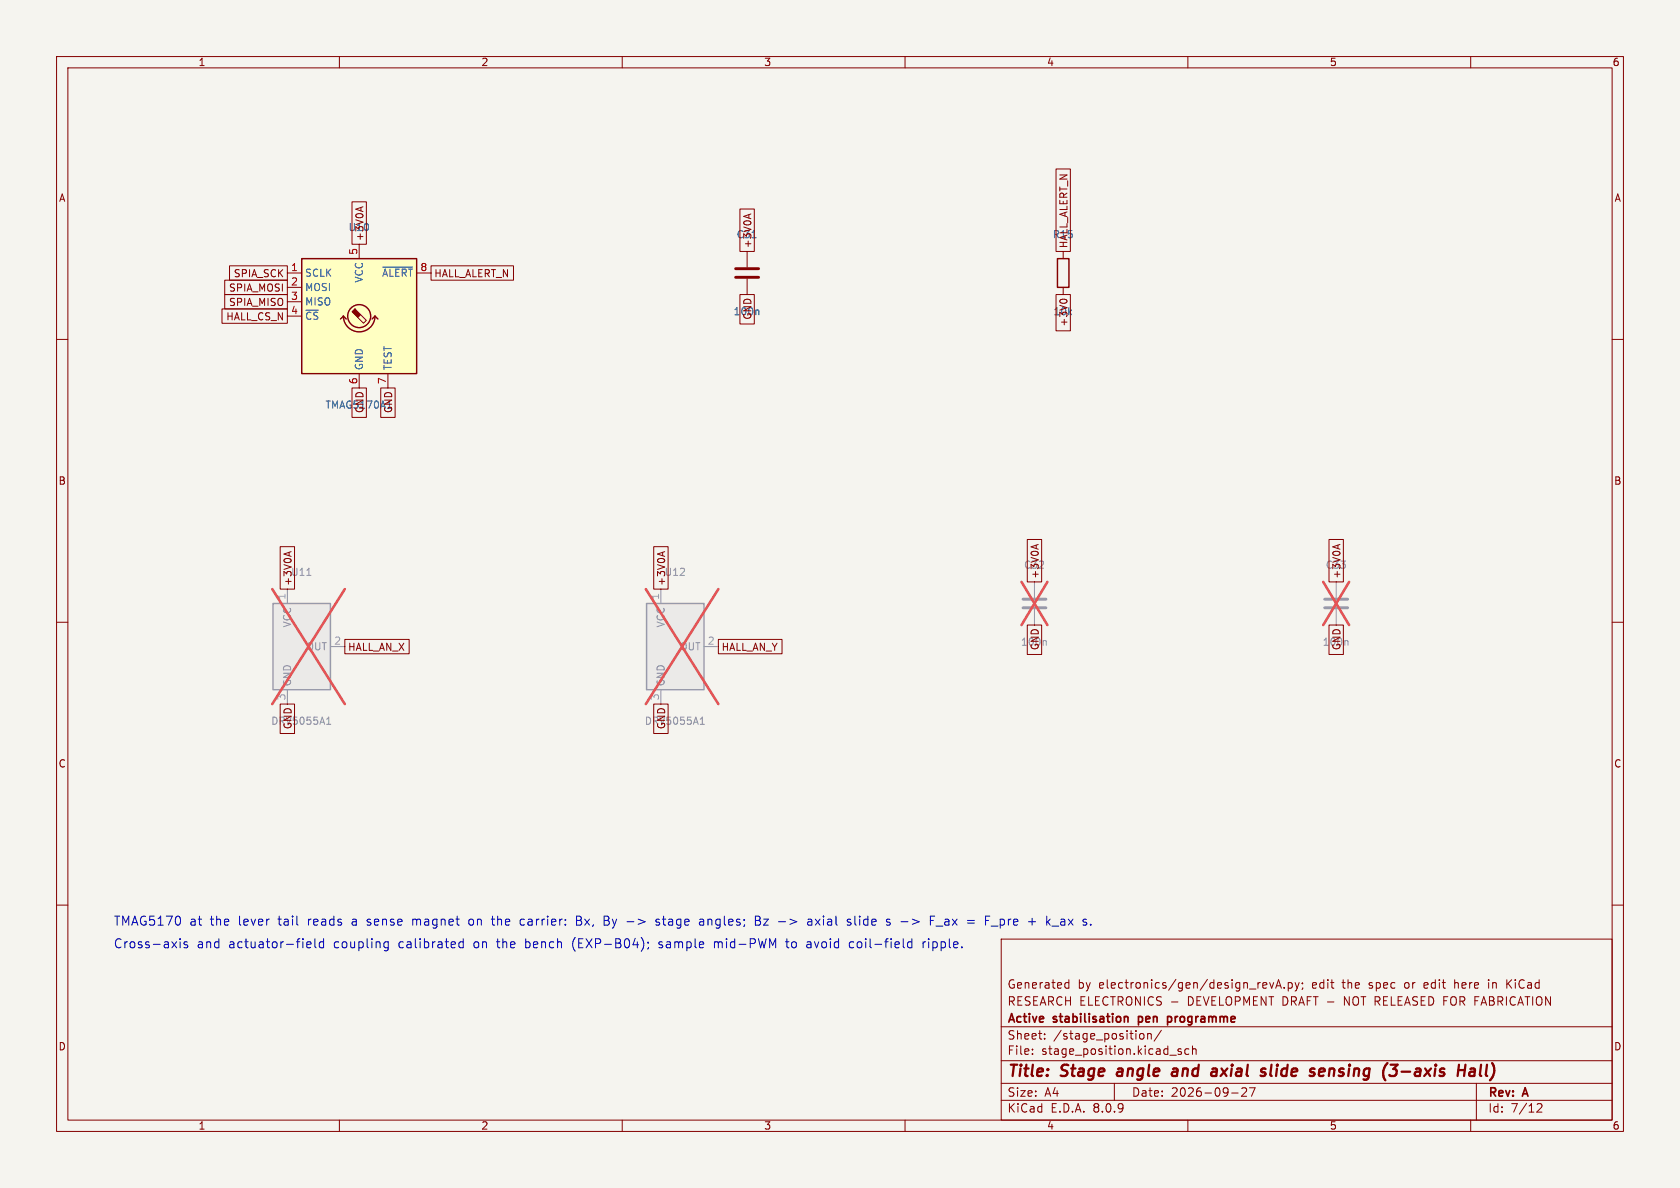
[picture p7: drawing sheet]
<svg xmlns="http://www.w3.org/2000/svg" width="297mm" height="210mm" viewBox="0 0 297 210" stroke-linecap="round" stroke-linejoin="round" font-family="sans-serif">
<path d="M0 0h297v210h-297z" fill="#f5f4ef" stroke="#f5f4ef" stroke-width=".18"/>
<g fill="none" stroke="#840000" stroke-width=".18">
<path d="M10 10h277v190h-277zM12 12h273v186h-273zM60 10v2M110 10v2M160 10v2M210 10v2M260 10v2M188 44.5v1.2M188 50.8v1.3M10 60h2M285 60h2M10 110h2"/>
<path d="M285 110h2M10 160h2M177 166h108v32h-108zM188.4 174.6h.6M188.4 173.8h.6M189 173.2v1.5M224.5 173.7l.3 1 .4-1M225.5 174.7l.5-1.5 .5 1.5M225.7 174.3h.7M227 174.6v.1M227.7 173.8l.5-.1 .3 .3v.4l-.2 .2h-.6M227.7 173.7v1.5"/>
<path d="M229 173.7l.3 1M229.3 174.7l-.1 .4-.2 .1M229.7 173.7l-.4 1M230.2 173.8v.1M230.3 174.6l-.1 .3M251.8 173.8v.8M252.5 174.1l-.8 .1M257.2 173.2v1.5M257.4 173.7l-.2 .1M263.2 173.2v.1M263.2 173.7v1M266.4 173.2v1.5"/>
<path d="M266.6 173.8l.6 .9M267.2 173.2l-.8 .9M285 160h2M60 198v2M110 198v2M160 198v2M177 194.5h108M177 191.5h108M177 187.5h108M177 181.5h108M182.5 186.3v.1M182.5 185.5v.1"/>
<path d="M184.7 183.6v.1M184.7 182.8v.1M197 191.5v3M201.6 182.8l.4-.1 .2 .3v.4l-.1 .2h-.5M202.9 182.8l.2-.1 .4 .1v.9M202.9 182.7v1M205.3 182.1l-1.3 2M208.8 185.5l-.3-.1-.3 .2 .1 .2 .5 .2v.3h-.6M210 198v2M210.2 185.5l-.5-.1-.2 .3v.4l.1 .2h.6M210.8 185.5l.2-.1 .4 .1 .1 .9M210.8 184.9v1.5"/>
<path d="M217.7 193.2h1.2M219.5 192.4l.6-.1 .2 .1 .1 .3-.9 1.1h.9M220.9 192.3h1l-.7 1.5M260 198v2M261 191.5v6.5M271.7 195.2l.6-.1 .2 .1 .1 .3-.9 1.1h.9"/>
</g>
<g fill="none" stroke="#840000" stroke-width=".4">
<path d="M197.6 189.5l-.2 .4 .3 .3M207.4 189l.2-.1 .5 .1M208.2 189.4h-.7a.4 .4 0 0 0-.3 .4 .4 .4 0 0 0 .2 .4l.7-.1M214.9 188.9l.2 .3-.1 1M215.1 189.4h-.2M217 188.9l-1.2 1.3M224.8 188.2l-.2 1.7 .2 .3M233.6 188.9l.5 .1 .1 .4-1 .1M234 190.1l-.6 .1M247.8 189.4h1.5M259.9 189l.2-.1 .6 .1-.1 1.2M260.7 189.4h-.6a.4 .4 0 0 0-.4 .4 .4 .4 0 0 0 .3 .4l.6-.1"/>
<path d="M261.8 188.2l-.2 1.7 .3 .3"/>
</g>
<path d="M199 179.7l.3 .1 .1 .1v.8M201.3 179.7v1.5M201.4 179.7l-.1 .1M206.4 179.8l.4-.1 .3 .3M206.4 179.7v1.5M201.3 180.6l.1 .1M207.1 180.4l-.3 .3-.4-.1" fill="none" stroke="#840000" stroke-width=".3"/>
<path d="M186.9 45.7h2.1v5.1h-2.1z" fill="none" stroke="#840000" stroke-width=".25"/>
<path d="M180.8 107.4h4.1M180.8 105.9h4.1" fill="none" stroke="#9c9b98" stroke-width=".51"/>
<path d="M182.9 102.9v2.8M182.9 107.7v2.8" fill="none" stroke="#9c9b98" stroke-width=".18"/>
<path d="M184.8 113.2l.2 .2v.7" fill="none" stroke="#939391" stroke-width=".18"/>
<path d="M180.6 102.9l4.6 7.6M185.2 102.9l-4.6 7.6" fill="none" stroke="#e75356" stroke-width=".46"/>
<path d="M114.3 106.7h10.2v15.2h-10.2z" fill="#ebeae8"/>
<path d="M114.3 106.7h10.2v15.2h-10.2z" fill="none" stroke="#9c9b98" stroke-width=".25"/>
<path d="M116.8 104.1v2.6M124.5 114.3h2.5M236.2 102.9v2.8M236.2 107.7v2.8M116.8 121.9v2.6" fill="none" stroke="#9c9b98" stroke-width=".18"/>
<path d="M238.1 113.2l.2 .2v.7M123.8 128h.7M123.9 127.1l.3-.3v1.2" fill="none" stroke="#939391" stroke-width=".18"/>
<path d="M114.2 104.1l12.8 20.4M127 104.1l-12.8 20.4M233.9 102.9l4.6 7.6M238.5 102.9l-4.6 7.6" fill="none" stroke="#e75356" stroke-width=".46"/>
<path d="M234.2 107.4h4.1M234.2 105.9h4.1" fill="none" stroke="#9c9b98" stroke-width=".51"/>
<path d="M130 49h4.1M130 47.5h4.1" fill="none" stroke="#840000" stroke-width=".51"/>
<path d="M132.1 44.5v2.7M132.1 49.3v2.8" fill="none" stroke="#840000" stroke-width=".18"/>
<path d="M134 54.8l.2 .2v.6" fill="none" stroke="#006464" stroke-width=".18"/>
<path d="M53.3 45.7h20.4v20.3h-20.4z" fill="#ffffc2"/>
<g fill="none" stroke="#840000" stroke-width=".25">
<path d="M53.3 45.7h20.4v20.3h-20.4zM60.7 55.9a2.79 2.79 0 0 0 2.8 2.8 2.79 2.79 0 0 0 2.8-2.8M60.7 55.9l-.5 .5M60.7 55.9l.5 .5M66.3 55.9l-.5 .5M66.3 55.9l.5 .5"/>
<circle cx="63.5" cy="55.9" r="2.03"/>
</g>
<path d="M50.8 48.3h2.5M50.8 50.8h2.5M50.8 53.3h2.5M50.8 55.9h2.5M63.5 43.2v2.5M63.8 55.6l1 1-.5 .6-1.1-1.1M73.7 48.3h2.5M63.5 66v2.6M68.6 66v2.6" fill="none" stroke="#840000" stroke-width=".18"/>
<path d="M62.5 54.9l.2-.3 1.1 1-.6 .5-1-1z" fill="#840000" stroke="#840000" stroke-width=".18"/>
<path d="M67.7 47.2h5.2" fill="none" stroke="#006464" stroke-width=".18"/>
<path d="M48.3 106.7h10.1v15.2h-10.1z" fill="#ebeae8"/>
<path d="M48.3 106.7h10.1v15.2h-10.1z" fill="none" stroke="#9c9b98" stroke-width=".25"/>
<path d="M50.8 104.1v2.6M58.4 114.3h2.6M50.8 121.9v2.6" fill="none" stroke="#9c9b98" stroke-width=".18"/>
<path d="M54.2 101.7h.8M57.8 128h.7M57.9 127.1l.2-.3v1.2" fill="none" stroke="#939391" stroke-width=".18"/>
<path d="M48.1 104.1l12.9 20.4M61 104.1l-12.9 20.4" fill="none" stroke="#e75356" stroke-width=".46"/>
<g fill="none" stroke="#840000" stroke-width=".18">
<path d="M62.2 35.7h2.6v7.5h-2.6zM63.8 36.7v.6M64.2 36.6l-1.3 .4M130.8 36.9h2.6v7.6h-2.6zM132.4 37.9v.7M132.8 37.8l-1.3 .4M186.7 29.9h2.5v14.6h-2.5zM39.2 54.6h11.6v2.6h-11.6zM39.7 49.5h11.1v2.6h-11.1zM39.7 52.1h11.1v2.5h-11.1zM40.6 47h10.2v2.5h-10.2zM76.2 47h14.6v2.5h-14.6z"/>
<path d="M130.8 52.1h2.6v5.2h-2.6zM186.7 52.1h2.5v6.4h-2.5zM187.4 53.2a.79 .79 0 0 1 1.2 0M62.2 68.6h2.6v5.2h-2.6zM67.3 68.6h2.6v5.2h-2.6zM49.5 96.6h2.6v7.5h-2.6zM51.1 97.6v.6M51.5 97.5l-1.3 .4M115.6 96.6h2.5v7.5h-2.5zM117.1 97.6v.6M117.5 97.5l-1.3 .4M181.6 95.4h2.6v7.5h-2.6z"/>
<path d="M183.2 96.4v.6M183.6 96.2l-1.3 .5M234.9 95.4h2.6v7.5h-2.6zM236.5 96.4v.6M236.9 96.2l-1.3 .5M61 113h11.3v2.6h-11.3zM127 113h11.3v2.6h-11.3zM181.6 110.5h2.6v5.2h-2.6zM234.9 110.5h2.6v5.2h-2.6zM49.5 124.5h2.6v5.2h-2.6zM115.6 124.5h2.5v5.2h-2.5z"/>
</g>
<g fill="none" stroke="#0000c2" stroke-width=".18">
<path d="M30.4 166.5l.8 1M31.2 166.5l-.8 1M31.8 165.9v.2M31.8 166.5v1M33.1 166.6l-.4-.1-.2 .2 .1 .2 .5 .2v.4h-.6M54.2 167l.8-.1-.1-.3-.4-.1-.3 .2 .1 .8h.6M55.7 165.9v1.4l.2 .2M57.2 166.6l-.5-.1-.3 .3v.4l.2 .3h.6M57.2 165.9v1.6M68 167.5h.6M68 166.6h.6M68.6 166.5v1.3l-.3 .3-.4-.1"/>
<path d="M81.9 166.6l-.5-.1-.3 .3v.4l.2 .3h.6M81.9 165.9v1.6M83 162.6l-.1 .2v.4l.1 .3M86.8 162.5h.7M87.1 161.9v1.4l.2 .2M92.6 162.5h-.3l-.4 .3 .1 .6 .6 .1M101.9 162.7h.6M102.5 162.7l.2 .1M102.6 162l-.7-.1v1.6h.6M102.6 162.6l-.1 .1M106.8 161.9h.5l.3 .2M106.8 162.7h.5"/>
<path d="M107.3 162.7l.3 .1M107.6 163.5h-.8M107.6 162.6l-.3 .1M110.8 162.9h1.3M113.7 166.2l.1 .6-.1 .9M114.6 166.6v.1M114.7 167.5l-.2 .3M116.5 167.5h.1M116.6 162.6l-.4-.1-.3 .2 .1 .2 .6 .2v.4h-.7M116.7 166.5l-.2 .2 .2 .3M123.7 162.6h.6l.1 .9M123.7 163.5h.7"/>
<path d="M124.4 162.9l-.7 .1M126.3 166.5v1M126.8 166.5l-.5 .1M133.5 161.9h.6l.2 .2 .1 .3-.3 .3a.43 .43 0 0 1 .4 .4 .43 .43 0 0 1-.3 .4h-.7zM133.5 162.7h.6M137.7 162.9h1.2M138.9 166.5h.6M139.1 165.9v1.4l.1 .2h.3M142.7 167.5h.5M142.7 166.6h.6M142.8 162.6h.7v.9M143.2 166.9l-.5 .1"/>
<path d="M143.5 162.9h-.5a.31 .31 0 0 0-.2 .3 .31 .31 0 0 0 .2 .3h.5M144.1 162.5l.9 1M145 162.5l-.9 1M150 162.5l.4 .1M150 163l.4 .1 .1 .2-.3 .2h-.3M150.9 166.6l-.4-.1-.3 .3v.4l.1 .3h.6M151.1 161.9v1.4l.3 .2M157.3 163.1v.4M161.2 166.6l-.5-.1-.3 .3v.4l.2 .3h.6M161.2 165.9v1.6M163.2 166.5v1M163.6 166.5l-.3 .1-.1 .2"/>
<path d="M164.5 161.9h.7M164.5 162.7h.5M165.5 163.7h1.2M175 161.9h-.8v1.6M175.2 163.7h1.2M186 163.7h1.2M187.7 162.5l-.1 .1M187.7 162.9a.31 .31 0 0 0-.2 .3 .31 .31 0 0 0 .2 .3"/>
</g>
<g font-size="2.8" fill="#840000">
<text x="178" y="190.9">Title:</text>
<text x="187.7" y="190.9">Stage</text>
<text x="198.4" y="190.9">angle</text>
<text x="208.9" y="190.9">and</text>
<text x="216.6" y="190.9">axial</text>
<text x="226.2" y="190.9">slide</text>
<text x="235.7" y="190.9">sensing</text>
<text x="249.3" y="190.9">(3-axis</text>
<text x="263.4" y="190.9">Hall)</text>
</g>
<g font-size="2.2" fill="#0000c2">
<text x="20" y="167.8">Cross-axis</text>
<text x="20" y="163.8">TMAG5170</text>
<text x="33.5" y="163.8">at</text>
<text x="34.8" y="167.8">and</text>
<text x="37.2" y="163.8">the</text>
<text x="40.5" y="167.8">actuator-field</text>
<text x="42.3" y="163.8">lever</text>
<text x="49.4" y="163.8">tail</text>
<text x="54.7" y="163.8">reads</text>
<text x="59.1" y="167.8">coupling</text>
<text x="62.7" y="163.8">a</text>
<text x="65.5" y="163.8">sense</text>
<text x="70.7" y="167.8">calibrated</text>
<text x="73.6" y="163.8">magnet</text>
<text x="83.7" y="163.8">on</text>
<text x="84.1" y="167.8">on</text>
<text x="88" y="163.8">the</text>
<text x="88.3" y="167.8">the</text>
<text x="93.1" y="163.8">carrier:</text>
<text x="93.4" y="167.8">bench</text>
<text x="101.9" y="167.8">(EXP-B04);</text>
<text x="103.1" y="163.8">Bx,</text>
<text x="108.1" y="163.8">By</text>
<text x="112.3" y="163.8">-&gt;</text>
<text x="117.3" y="167.8">sample</text>
<text x="117.6" y="163.8">stage</text>
<text x="125.4" y="163.8">angles;</text>
<text x="127.2" y="167.8">mid-PWM</text>
<text x="135.4" y="163.8">Bz</text>
<text x="139.6" y="163.8">-&gt;</text>
<text x="140.1" y="167.8">to</text>
<text x="143.9" y="167.8">avoid</text>
<text x="145" y="163.8">axial</text>
<text x="151.5" y="167.8">coil-field</text>
<text x="152.1" y="163.8">slide</text>
<text x="159.2" y="163.8">s -&gt;</text>
<text x="164.6" y="167.8">ripple.</text>
<text x="167.2" y="163.8">F_ax</text>
<text x="173.8" y="163.8">=</text>
<text x="177.2" y="163.8">F_pre</text>
<text x="184.9" y="163.8">+</text>
<text x="188.3" y="163.8">k_ax</text>
</g>
<g font-size="2.1" fill="#840000">
<text x="178" y="178">RESEARCH ELECTRONICS -</text>
<text x="178" y="175">Generated</text>
<text x="190.5" y="175">by</text>
<text x="194.3" y="175">electronics/gen/design_revA.py;</text>
<text x="210.1" y="178">DEVELOPMENT DRAFT -</text>
<text x="232.1" y="175">edit</text>
<text x="237.6" y="175">the</text>
<text x="238.2" y="178">NOT RELEASED FOR FABRICATION</text>
<text x="242.4" y="175">spec</text>
<text x="248.9" y="175">or</text>
<text x="252.5" y="175">edit</text>
<text x="258" y="175">here</text>
<text x="264.1" y="175">in</text>
<text x="267.5" y="175">KiCad</text>
<text x="178" y="184">Sheet:</text>
<text x="178" y="181.2">Active</text>
<text x="186.2" y="184">/stage_position/</text>
<text x="186.3" y="181.2">stabilisation</text>
<text x="201.9" y="181.2">pen</text>
<text x="207.7" y="181.2">programme</text>
<text x="178" y="186.7">File:</text>
<text x="184.1" y="186.7">stage_position.kicad_sch</text>
<text x="178" y="196.9">KiCad</text>
<text x="178" y="194.1">Size:</text>
<text x="184.7" y="194.1">A4</text>
<text x="185.7" y="196.9">E.D.A.</text>
<text x="193.3" y="196.9">8.0.9</text>
<text x="200" y="194.1">Date:</text>
<text x="207" y="194.1">2026-09-27</text>
<text x="263" y="194.3">Rev:</text>
<text x="263" y="196.9">Id:</text>
<text x="267.1" y="196.9">7/12</text>
<text x="269.4" y="194.3">A</text>
</g>
<g font-size="1.8" fill="#840000">
<text x="35" y="11.9">1</text>
<text x="85" y="11.9">2</text>
<text x="135" y="11.9">3</text>
<text x="185" y="11.9">4</text>
<text x="235" y="11.9">5</text>
<text x="285" y="11.9">6</text>
<text x="10.3" y="35.9">A</text>
<text x="285.3" y="35.9">A</text>
<text x="61.5" y="41">U10</text>
<text x="64.5" y="42.7" transform="rotate(-90 64.5 42.7)">+3V0A</text>
<text x="130.1" y="42.3">C31</text>
<text x="133" y="44" transform="rotate(-90 133 44)">+3V0A</text>
<text x="186" y="42.3">R15</text>
<text x="188.9" y="44" transform="rotate(-90 188.9 44)">HALL_ALERT_N</text>
<text x="40.4" y="51.8">SPIA_MOSI</text>
<text x="41.2" y="49.2">SPIA_SCK</text>
<text x="76.7" y="49.2">HALL_ALERT_N</text>
<text x="39.9" y="56.8">HALL_CS_N</text>
<text x="40.4" y="54.3">SPIA_MISO</text>
<text x="129.6" y="55.9">100n</text>
<text x="133" y="56.6" transform="rotate(-90 133 56.6)">GND</text>
<text x="186.1" y="55.9">10k</text>
<text x="188.9" y="57.8" transform="rotate(-90 188.9 57.8)">+3V0</text>
<text x="64.5" y="73.1" transform="rotate(-90 64.5 73.1)">GND</text>
<text x="69.5" y="73.1" transform="rotate(-90 69.5 73.1)">GND</text>
<text x="10.3" y="85.9">B</text>
<text x="285.3" y="85.9">B</text>
<text x="180.9" y="100.7">C32</text>
<text x="234.3" y="100.7">C33</text>
<text x="51.4" y="102">U11</text>
<text x="51.8" y="103.7" transform="rotate(-90 51.8 103.7)">+3V0A</text>
<text x="117.4" y="102">U12</text>
<text x="117.8" y="103.7" transform="rotate(-90 117.8 103.7)">+3V0A</text>
<text x="183.8" y="102.4" transform="rotate(-90 183.8 102.4)">+3V0A</text>
<text x="237.2" y="102.4" transform="rotate(-90 237.2 102.4)">+3V0A</text>
<text x="61.4" y="115.3">HALL_AN_X</text>
<text x="127.5" y="115.3">HALL_AN_Y</text>
<text x="180.4" y="114.4">100n</text>
<text x="183.8" y="115" transform="rotate(-90 183.8 115)">GND</text>
<text x="233.7" y="114.4">100n</text>
<text x="237.2" y="115" transform="rotate(-90 237.2 115)">GND</text>
<text x="51.8" y="129" transform="rotate(-90 51.8 129)">GND</text>
<text x="117.8" y="129" transform="rotate(-90 117.8 129)">GND</text>
<text x="10.3" y="135.9">C</text>
<text x="285.3" y="135.9">C</text>
<text x="10.3" y="185.9">D</text>
<text x="285.3" y="185.9">D</text>
<text x="35" y="199.9">1</text>
<text x="85" y="199.9">2</text>
<text x="135" y="199.9">3</text>
<text x="185" y="199.9">4</text>
<text x="235" y="199.9">5</text>
<text x="285" y="199.9">6</text>
</g>
<g font-size="1.8" fill="#a90000">
<text x="63.2" y="45.2" transform="rotate(-90 63.2 45.2)">5</text>
<text x="51.4" y="48">1</text>
<text x="51.4" y="50.5">2</text>
<text x="51.4" y="53.1">3</text>
<text x="74.2" y="48">8</text>
<text x="51.4" y="55.6">4</text>
<text x="63.2" y="68" transform="rotate(-90 63.2 68)">6</text>
<text x="68.3" y="68" transform="rotate(-90 68.3 68)">7</text>
</g>
<g font-size="1.8" fill="#006464">
<text x="53.8" y="49.1">SCLK</text>
<text x="53.8" y="51.7">MOSI</text>
<text x="64.4" y="50.1" transform="rotate(-90 64.4 50.1)">VCC</text>
<text x="67.4" y="49.1">~{ALERT}</text>
<text x="53.8" y="54.2">MISO</text>
<text x="53.8" y="56.7">~{CS}</text>
<text x="64.4" y="65.5" transform="rotate(-90 64.4 65.5)">GND</text>
<text x="69.4" y="65.5" transform="rotate(-90 69.4 65.5)">TEST</text>
<text x="57.4" y="72.4">TMAG5170A1</text>
</g>
<g font-size="1.8" fill="#a5a4a2">
<text x="50.5" y="106.1" transform="rotate(-90 50.5 106.1)">1</text>
<text x="116.6" y="106.1" transform="rotate(-90 116.6 106.1)">1</text>
<text x="59" y="114">2</text>
<text x="125" y="114">2</text>
<text x="50.5" y="123.9" transform="rotate(-90 50.5 123.9)">3</text>
<text x="116.6" y="123.9" transform="rotate(-90 116.6 123.9)">3</text>
</g>
<g font-size="1.8" fill="#939391">
<text x="51.7" y="111" transform="rotate(-90 51.7 111)">VCC</text>
<text x="117.7" y="111" transform="rotate(-90 117.7 111)">VCC</text>
<text x="54.1" y="115.2">OUT</text>
<text x="120.1" y="115.2">OUT</text>
<text x="51.7" y="121.4" transform="rotate(-90 51.7 121.4)">GND</text>
<text x="117.7" y="121.4" transform="rotate(-90 117.7 121.4)">GND</text>
<text x="47.9" y="128.3">DRV5055A1</text>
<text x="113.9" y="128.3">DRV5055A1</text>
</g>
</svg>
